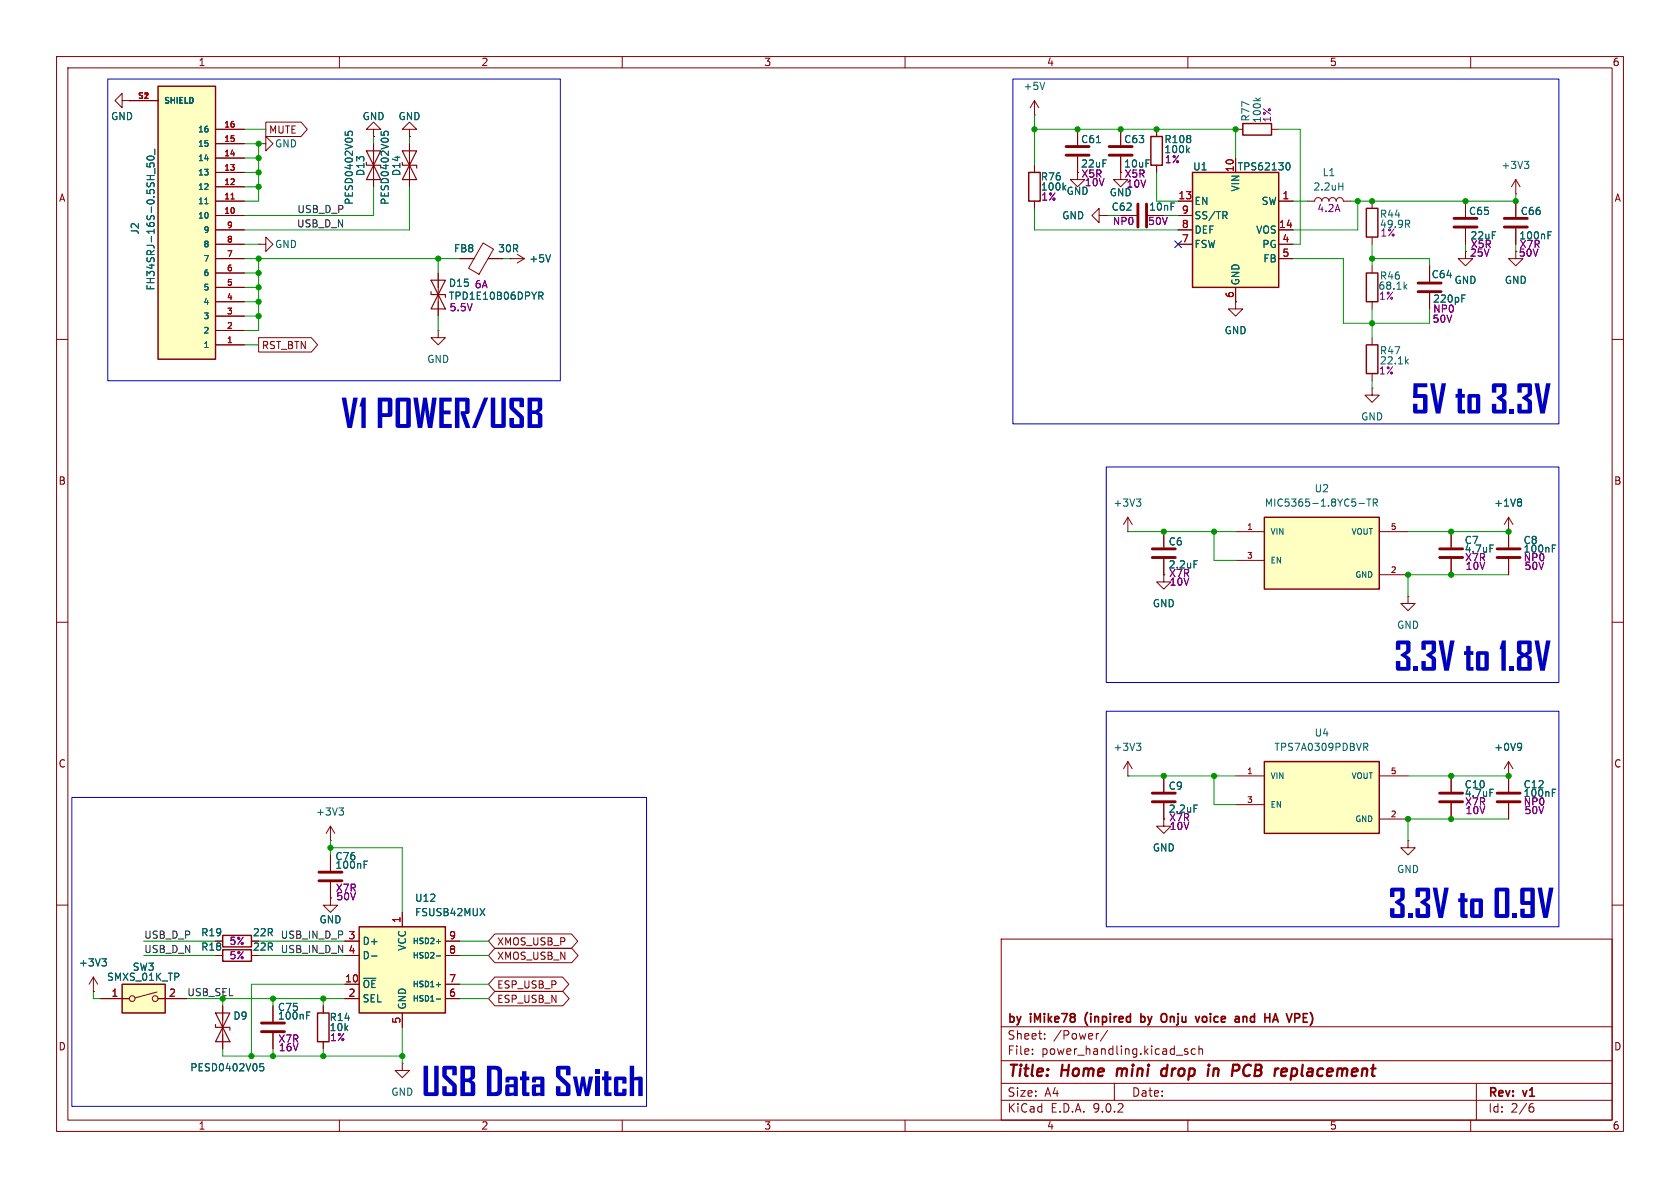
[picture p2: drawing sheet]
<svg xmlns="http://www.w3.org/2000/svg" width="297mm" height="210mm" viewBox="0 0 297 210" stroke-linecap="round" stroke-linejoin="round" font-family="sans-serif">
<g fill="none" stroke="#840000" stroke-width=".18">
<path d="M10 10h277v190h-277zM12 12h273v186h-273zM60 10v2M110 10v2M160 10v2M210 10v2M260 10v2M190.5 30.5v1.3h1.3l-1.3 1.2-1.3-1.2h1.3M190.5 30.5h.1M194.3 38.1v-1.3l-1.3 1.3 1.3 1.3v-1.3h1.3M195.6 38.1h.1M198.1 30.5v1.3h1.3l-1.3 1.2-1.3-1.2h1.3"/>
<path d="M198.1 30.5h.1M198.1 38.1h2.8M218.4 22.9h1.3M224.8 22.9h1.3M231.1 35.6h1.3a.64 .64 0 0 1 .6-.7 .64 .64 0 0 1 .7 .7 .64 .64 0 0 1 .6-.7 .64 .64 0 0 1 .6 .7 .64 .64 0 0 1 .7-.7 .64 .64 0 0 1 .6 .7 .64 .64 0 0 1 .7-.7 .64 .64 0 0 1 .6 .7h1.3M242.6 35.6v1.2M259.1 35.6v2.8M268 34.3h.1M268 31.8l-.8 1.2M268 31.8l.7 1.2M268 31.8v2.5M268 35.6v2.8"/>
<path d="M218.4 53.3v1.3h1.3l-1.3 1.3-1.2-1.3h1.2M218.4 53.3h.1M242.6 41.9v1.3M242.6 47v1.3M242.6 53.3v1.3M242.6 59.7v1.3M252.7 47v2.8M259.1 44.5v1.2h1.2l-1.2 1.3-1.3-1.3h1.3M259.1 44.5h.1M259.1 40.4v2.8M268 44.5v1.2h1.2l-1.2 1.3-1.3-1.3h1.3M268 40.4v2.8"/>
<path d="M10 60h2M242.6 68.6v1.3h1.2l-1.2 1.2-1.3-1.2h1.3M242.6 68.6h.1M242.6 66v1.3M285 60h2M256.5 94v2.8M256.5 98.8v2.8M266.7 94h.1M266.7 91.4v5.4M266.7 98.8v2.8M266.7 91.4l-.8 1.3M266.7 91.4l.8 1.3"/>
<path d="M10 110h2M248.9 105.4v1.3h1.3l-1.3 1.3-1.3-1.3h1.3M248.9 105.4h.1M285 110h2M266.7 137.2h.1M266.7 134.6v5.4M266.7 134.6l-.8 1.3M266.7 134.6l.8 1.3M58.4 151.1v2.8M58.4 156v2.8M266.7 142v2.8M10 160h2"/>
<path d="M38.1 168.9h1.3M44.4 168.9h1.3M177 166h108v32h-108zM285 160h2M60 198v2M110 198v2M160 198v2M177 194.5h108M177 191.5h108M177 187.5h108M177 181.5h108M182.5 186.3v.1"/>
<path d="M182.5 185.5v.1M184.7 183.6v.1M184.7 182.8v.1M194.2 182.7l-.2 .1M195.8 182.1l-1.3 2M197 191.5v3M210 185.5l-.4-.1-.2 .2 .1 .2 .5 .2v.3h-.6M210 198v2M211.3 185.5l-.4-.1-.3 .3v.4l.1 .2h.6M212 185.5l.2-.1 .3 .1 .1 .9M212 184.9v1.5M260 198v2"/>
<path d="M261 191.5v6.5M270.6 195.7h.4l.2 .3-.1 .5-.5 .1M271 195.1l-.4 .1"/>
</g>
<path d="M197.6 188.9l-.2 1.3M206.3 189a.66 .66 0 0 0-1 .3v.5l.1 .3 .2 .1 .6-.1M206.4 188.2l-.2 2M214.6 188.9l-.2 1.3M215.2 188.9l-.6 .2M220.3 188.3a1.11 1.11 0 0 0 0 1.9M228.3 190.1l.5 .1M228.4 188.9l-.2 2M228.6 188.9l-.2 .1" fill="none" stroke="#840000" stroke-width=".4"/>
<path d="M201.7 179.2v1.5M201.7 179.8l.4-.1 .2 .1M206.1 179.3a1.07 1.07 0 0 1 0 1.3M213.3 179.8l-.5-.1-.2 .3v.4l.1 .2 .4 .1 .2-.2M219.8 179.8h.5l.1 .9M225.5 179.2l.5 1.5M230.4 179.2h.7M202.3 180.5l-.2 .2-.4-.1M225.1 180.3h.7M230.4 180.7h.7" fill="none" stroke="#840000" stroke-width=".3"/>
<path d="M219.7 21.8h5.1v2.1h-5.1zM241.6 36.8h2v5.1h-2zM241.6 48.3h2v5h-2zM241.6 61h2v5h-2zM39.4 167.9h5v2h-5z" fill="none" stroke="#840000" stroke-width=".25"/>
<g fill="none" stroke="#006464" stroke-width=".18">
<path d="M222 17.3l.5 .5M222.8 17.3l-.5 .4M236.7 32.9h.7M237.4 32.3v1.3M248.8 39.6l.4 .6M249.1 39l.1 .2-.1 .3M269.5 28.5h.8l-.5 .5M270 29l.3 .2v.3l-.3 .3M248.4 50.6l.3 .5M248.7 50.3l-.5 .5M258.4 52.7h.5M258.4 52.1h.6"/>
<path d="M273.7 41.6h.4M273.7 41h.6M248.6 63.8l.4 .5M249 63.5l-.5 .5M263.4 96.3h.6M268.8 88.2l.2 .3-.2 .3 .2 .2v.2l-.2 .3M274.4 96.9h.5M274.4 96.3h.6M268.8 131.4l.1 .1a1.03 1.03 0 0 1-.1 1.1M269 131.9l-.2 .3M274.4 139.5h.6M64.4 152.8h.4"/>
<path d="M64.4 152.2h.6M274.4 140.1h.5"/>
</g>
<g fill="none" stroke="#840000" stroke-width=".51">
<path d="M201.2 36.1v4M202.7 36.1v4M257 38.6h4.1M265.9 38.6h4.1M250.7 50h4.1M250.7 51.6h4.1M257 40.1h4.1M265.9 40.1h4.1M254.5 97h4.1M254.5 98.6h4.1M264.7 97h4M264.7 98.6h4"/>
<path d="M56.4 154.2h4.1M56.4 155.7h4.1M264.7 140.2h4M264.7 141.7h4"/>
</g>
<path d="M210.8 30.5h15.3v20.3h-15.3z" fill="#ffffc2"/>
<path d="M181.9 30.5h2v5.1h-2zM203.5 24.1h2v5.1h-2zM210.8 30.5h15.3v20.3h-15.3z" fill="none" stroke="#840000" stroke-width=".25"/>
<g fill="none" stroke="#840000" stroke-width=".18">
<path d="M182.9 17.8l-.8 1.3M182.9 17.8l.7 1.3M182.9 17.8v2.5M182.9 20.3h.1M182.9 29.2v1.3M182.9 35.6v1.2M198.1 22.9v2.8M198.1 27.7v2.8M204.5 22.9v1.2M204.5 29.2v1.3M208.3 35.6h2.5M208.3 38.1h2.5"/>
<path d="M218.4 27.9v2.6M226.1 35.6h2.5M208.3 40.6h2.5M208.3 43.2h2.5M218.4 50.8v2.5M226.1 40.6h2.5M226.1 43.2h2.5M226.1 45.7h2.5M205.7 94v2.8M205.7 98.8v2.8M256.5 137.2v2.8M256.5 142v2.8"/>
<path d="M39.4 177.8v7.6"/>
</g>
<path d="M184.7 14.5l-.4 1.3M209.9 26.5l.4 .5M210.3 26.1l-.5 .5M216.5 38.1l.4 .6M216.8 37.5l.1 .2-.1 .3M227.5 28.8h.1a.68 .68 0 0 1 .5 .6 .68 .68 0 0 1-.5 .6h-.1M211.1 99.1h.6M263.4 139.5h.6M46 188h.6M46 188.6l.4-.1 .2 .3-.1 .4h-.5" fill="none" stroke="#006464" stroke-width=".18"/>
<path d="M38.1 179.1h2.5l-1.2 2.5zM38.1 181.1v.5h2.5v.5M39.4 181.6l1.2 2.6h-2.5z" fill="none" stroke="#840000" stroke-width=".2"/>
<path d="M196.1 25.9h4.1M196.1 27.4h4.1M203.7 97h4.1M203.7 98.6h4.1M254.5 140.2h4.1M254.5 141.7h4.1" fill="none" stroke="#840000" stroke-width=".51"/>
<path d="M63.5 163.8h15.2v15.3h-15.2z" fill="#ffffc2"/>
<path d="M63.5 163.8h15.2v15.3h-15.2z" fill="none" stroke="#840000" stroke-width=".25"/>
<g fill="none" stroke="#840000" stroke-width=".18">
<path d="M190.5 22.9v2.8M190.5 27.7v2.8M199.4 94h.1M199.4 91.4l-.8 1.3M199.4 91.4l.8 1.3M199.4 91.4v2.6M205.7 101.6v1.3h1.3l-1.3 1.2-1.2-1.2h1.2M205.7 101.6h.1M61 166.4h2.5M61 168.9h2.5M61 174h2.5M61 176.5h2.5"/>
<path d="M71.1 161.3v2.5M71.1 179.1v2.5M78.7 166.4h2.6M78.7 168.9h2.6M78.7 174h2.6M78.7 176.5h2.6"/>
</g>
<path d="M193.8 25.2h.8M200.9 88.2h.8l-.4 .5M201.4 88.7l.3 .2v.3l-.3 .3M65.7 169h.9M77.1 166.4h.8M77.1 169h.8M77.1 174.1h.8M77.1 176.6h.8M84.9 160.6l.8 1.3M85.7 160.6l-.8 1.3" fill="none" stroke="#006464" stroke-width=".18"/>
<path d="M188.5 25.9h4M188.5 27.4h4" fill="none" stroke="#840000" stroke-width=".51"/>
<path d="M223.5 91.4h20.3v12.7h-20.3z" fill="#ffffc2"/>
<path d="M223.5 91.4h20.3v12.7h-20.3z" fill="none" stroke="#840000" stroke-width=".25"/>
<path d="M218.4 94h5.1M218.4 99.1h5.1M243.8 94h5.1M243.8 101.6h5.1M199.4 137.2h.1M199.4 134.6l-.8 1.3M199.4 134.6l.8 1.3M199.4 134.6v2.6M205.7 137.2v2.8M205.7 142v2.8M248.9 148.6v1.3h1.3l-1.3 1.2-1.3-1.2h1.3M248.9 148.6h.1" fill="none" stroke="#840000" stroke-width=".18"/>
<path d="M240.2 89h1M241.6 88.2h.8M242 88.2v1.3M242.8 88.9l.6-.1 .1-.2-.1-.3-.6-.1v1.3M243.1 88.9l.4 .6M200.9 131.4h.8l-.4 .5M201.4 131.9l.3 .2v.3l-.3 .3M211.1 142.3h.6" fill="none" stroke="#006464" stroke-width=".18"/>
<path d="M203.7 140.2h4.1M203.7 141.7h4.1" fill="none" stroke="#840000" stroke-width=".51"/>
<path d="M223.5 134.6h20.3v12.7h-20.3z" fill="#ffffc2"/>
<path d="M223.5 134.6h20.3v12.7h-20.3zM56.1 179.1h2.1v5.1h-2.1z" fill="none" stroke="#840000" stroke-width=".25"/>
<g fill="none" stroke="#840000" stroke-width=".18">
<path d="M21.6 17.8v-1.3l-1.3 1.3 1.3 1.3v-1.3h1.3M22.9 17.8h.1M66 25.4v7.6M45.7 43.2h1.3v-1.3l1.3 1.3-1.3 1.3v-1.3M45.7 43.2h.1M77.5 58.4v1.3h1.2l-1.2 1.3-1.3-1.3h1.3M77.5 58.4h.1M77.5 48.3v7.6M81.3 45.7h2.5M85.4 43l1.8 1-2.5 4.5-1.9-1.1zM86.3 45.7h2.6M90.2 45.7h.1"/>
<path d="M90.2 45.7h2.5M91.4 45l1.3 .7M92.7 45.7l-1.3 .8M218.4 137.2h5.1M243.8 137.2h5.1M58.4 148.6h.1M58.4 158.8v1.2h1.3l-1.3 1.3-1.3-1.3h1.3M58.4 158.8h.1M58.4 146.1l-.7 1.2M58.4 146.1l.8 1.2M58.4 146.1v2.5M205.7 144.8v1.3h1.3l-1.3 1.2-1.2-1.2h1.2"/>
<path d="M205.7 144.8h.1M218.4 142.2h5.1M243.8 144.8h5.1M16.5 175.3h.1M16.5 172.7l-.8 1.3M16.5 172.7l.8 1.3M16.5 172.7v2.6M57.1 177.8v1.3M57.1 184.2v1.2M71.1 188v1.2h1.3l-1.3 1.3-1.3-1.3h1.3M71.1 188h.1"/>
</g>
<path d="M61 23.3v.6M61.6 23.9l-.1-.4 .3-.3 .4 .1v.6M95.3 51.6h.4l.3 .3-.1 .3-.6 .1M95.6 52.3l.4 .6M97.3 45l-.4 1.3M241.1 131.4h.5l.2 .2-.1 .4-.6 .1M241.4 132.1l.4 .6M59.9 142.8h.8l-.4 .5M60.5 143.3l.2 .2v.3l-.2 .3M18 169.5h.8l-.4 .5M18.6 170l.2 .2v.3l-.2 .3" fill="none" stroke="#006464" stroke-width=".18"/>
<path d="M64.8 26.7h2.5l-1.3 2.5zM64.8 28.7v.5h2.5v.5M66 29.2l1.3 2.6h-2.5zM76.2 51.6v.5h2.5v.5M76.2 49.5h2.5l-1.2 2.6zM77.5 52.1l1.2 2.5h-2.5z" fill="none" stroke="#840000" stroke-width=".2"/>
<path d="M27.9 15.2h10.2v48.3h-10.2z" fill="#ffffc2"/>
<path d="M27.9 15.2h10.2v48.3h-10.2z" fill="none" stroke="#840000" stroke-width=".25"/>
<g fill="none" stroke="#840000" stroke-width=".18">
<path d="M22.9 17.8h5M38.1 38.1h5.1M38.1 35.6h5.1M38.1 33h5.1M38.1 30.5h5.1M38.1 27.9h5.1M38.1 25.4h5.1M38.1 22.9h5.1M45.7 25.4h1.3v-1.3l1.3 1.3-1.3 1.3v-1.3M45.7 25.4h.1M66 22.9h1.3l-1.3-1.3-1.2 1.3h1.2v1.2M66 24.1h.1"/>
<path d="M72.4 22.9h1.3l-1.3-1.3-1.3 1.3h1.3v1.2M72.4 24.1h.1M72.4 25.4v7.6M38.1 58.4h5.1M38.1 55.9h5.1M38.1 53.3h5.1M38.1 50.8h5.1M38.1 48.3h5.1M38.1 45.7h5.1M38.1 43.2h5.1M38.1 40.6h5.1M38.1 61h5.1"/>
</g>
<path d="M26 28.9v.6h.6l-.1-.2v-.4l.2-.1 .4 .1 .1 .1-.1 .5M26.1 27.7a.69 .69 0 0 1 1.1 .3 .72 .72 0 0 1-1.2-.1zM27.4 26.4v.9M27.4 29.8v.9M36.2 36h.6M67.4 23.3v.6M67.9 23.9v-.4l.2-.3 .5 .1v.6" fill="none" stroke="#006464" stroke-width=".18"/>
<path d="M40.8 35.2h.6" fill="none" stroke="#a90000" stroke-width=".18"/>
<path d="M71.1 26.7h2.6l-1.3 2.5zM71.1 28.7v.5h2.6v.5M72.4 29.2l1.3 2.6h-2.6z" fill="none" stroke="#840000" stroke-width=".2"/>
<path d="M21.6 174h7.6v5.1h-7.6z" fill="#ffffc2"/>
<g fill="none" stroke="#840000" stroke-width=".18">
<path d="M47 21.6h6.2l1.1 1.3-1.1 1.2h-6.2zM45.7 59.7h9.3l1.1 1.3-1.1 1.2h-9.3zM17.8 176.5h5.1M27.8 175.4l-3.9 1M27.9 176.5h5.1M38.1 166.4h1.3M48.3 177.8v2.8M87.5 167.6h13.6l1.1 1.3-1.1 1.3h-13.6l-1.1-1.3zM87.5 175.3h12l1.1 1.2-1.1 1.3h-12l-1.1-1.3zM87.5 172.7h11.9l1.2 1.3-1.2 1.3h-11.9l-1.1-1.3zM87.5 165.1h13.5l1.1 1.3-1.1 1.2h-13.5l-1.1-1.2zM48.3 182.6v2.8"/>
<circle cx="23.4" cy="176.5" r=".51"/>
<circle cx="27.4" cy="176.5" r=".51"/>
</g>
<path d="M21.6 174h7.6v5.1h-7.6zM39.4 165.4h5v2h-5z" fill="none" stroke="#840000" stroke-width=".25"/>
<path d="M46.2 180.8h4.1M46.2 182.4h4.1" fill="none" stroke="#840000" stroke-width=".51"/>
<path d="M54.2 179.5h.4M54.2 178.9h.6" fill="none" stroke="#006464" stroke-width=".18"/>
<g fill="none" stroke="#009600" stroke-width=".18">
<path d="M43.2 22.9h3.8M43.2 25.4h2.5v10.2h-2.5M43.2 27.9h2.5M43.2 33h2.5M43.2 30.5h2.5M66 33v5.1h-22.8M66 24.1v1.3M72.4 33v7.6h-29.2M72.4 24.1v1.3M182.9 36.8v3.8h25.4M182.9 20.3v8.9M182.9 22.9h35.5v5"/>
<path d="M195.6 38.1h2.5M204.5 30.5v5.1h3.8M205.7 38.1h2.6M226.1 22.9h3.8v20.3h-1.3M228.6 35.6h2.5M240 35.6v5h-11.4M268 34.3v1.3h-29.2M43.2 43.2h2.5M43.2 48.3h2.5M43.2 55.9h2.5M43.2 50.8h2.5M43.2 53.3h2.5"/>
<path d="M43.2 45.7h38.1M45.7 45.7v12.7h-2.5M77.5 45.7v2.6M77.5 55.9v2.5M88.9 45.7h1.3M228.6 45.7h8.9v11.5h15.2v-2.6M242.6 45.7h10.1v1.3M242.6 43.2v3.8M242.6 54.6v5.1M259.1 43.2v1.3M268 43.2v1.3M43.2 61h2.5"/>
<path d="M242.6 67.3v1.3M199.4 94h19M214.6 94v5.1h3.8M248.9 94h17.8M266.7 101.6h-17.8v3.8M199.4 137.2h19M214.6 137.2v5h3.8M248.9 137.2h17.8M58.4 149.9h12.7v11.4M58.4 148.6v2.5M266.7 144.8h-17.8v3.8M16.5 175.3v1.2h1.3"/>
<path d="M25.4 168.9h12.7M25.4 166.4h12.7M33 176.5h28M39.4 176.5v1.3M45.7 168.9h15.3M45.7 166.4h15.3M48.3 176.5v1.3M57.1 176.5v1.3M61 174h-16.6v12.7M81.3 168.9h5.1M81.3 166.4h5.1M81.3 174h5.1"/>
<path d="M81.3 176.5h5.1M39.4 185.4v1.3h31.7M48.3 185.4v1.3M57.1 185.4v1.3M71.1 181.6v6.4"/>
</g>
<path d="M207.7 42.6l1.2 1.2M208.9 42.6l-1.2 1.2" fill="none" stroke="#000084" stroke-width=".18"/>
<g fill="#0000c2">
<path d="M246.9 113.3l.4-.1h1.6a.4 .4 0 0 1 .5 .4l-.1 1.6-.7 .6 .7 .6 .1 1.8a.4 .4 0 0 1-.5 .4h-1.7a.4 .4 0 0 1-.4-.4v-1.3h.8v1h1v-1.4l-1-.6v-.2l1-.7v-1.1h-1v1h-.8v-1.3z"/>
<path d="M249.9 117.7h.8v.9h-.8z"/>
<path d="M251.4 113.3l.4-.1h1.6a.4 .4 0 0 1 .5 .4l-.1 1.6-.7 .6 .7 .6 .1 1.8a.4 .4 0 0 1-.5 .4h-1.6a.4 .4 0 0 1-.5-.4v-1.3h.8v1h1v-1.4l-1-.6v-.2l1-.7v-1.1h-1v1h-.8v-1.3z"/>
<path d="M254.3 113.2h.8l.6 4.1 .7-4.1h.8l-1.1 5.4h-.8z"/>
<path d="M259.2 114.2h.8v.9h.5v.7h-.5v2.1h.5v.7h-.9a.38 .38 0 0 1-.4-.4v-2.4h-.4v-.7h.4z"/>
<path d="M261 115.2l1.8-.1a.38 .38 0 0 1 .4 .4v2.7a.38 .38 0 0 1-.4 .4h-1.4a.45 .45 0 0 1-.5-.7h1.5v-2.1h-.7v2.1h-.8v-2.4z"/>
<path d="M265.5 113.2h.7v5.4h-.8v-3.8h-.3v-.1z"/>
<path d="M266.8 117.7h.8v.9h-.8z"/>
<path d="M268.3 113.3l.4-.1h1.6a.4 .4 0 0 1 .5 .4v1.7l-.2 .2-.5 .3 .5 .3 .2 .3v1.8a.4 .4 0 0 1-.5 .4h-1.7a.4 .4 0 0 1-.4-.4v-1.8h.8v1.5h1v-1.5l-.5-.3-.5 .3h-.8l.2-.3 .4-.3-.4-.3-.2-.3h.8l.5 .3 .5-.3v-1.3h-1v1.3h-.8v-1.6z"/>
<path d="M271.3 113.2h.8l.6 4.1 .6-4.1h.8l-1 5.4h-.8z"/>
<path d="M249.9 67.8h2.4v.7h-1.7v1.2h1.3a.4 .4 0 0 1 .5 .4v2.6a.4 .4 0 0 1-.5 .4h-1.6a.4 .4 0 0 1-.5-.4v-1.3h.8v1h1v-2h-1.8z"/>
<path d="M252.8 67.8h.8l.6 4.1 .7-4.1h.8l-1.1 5.3h-.8z"/>
<path d="M257.7 68.7h.8v.9h.5v.7h-.5v2.1h.5v.7h-.9a.38 .38 0 0 1-.4-.4v-2.4h-.4v-.7h.4z"/>
<path d="M259.5 69.8l1.8-.2a.38 .38 0 0 1 .4 .5v2.6a.38 .38 0 0 1-.4 .4h-1.4a.45 .45 0 0 1-.5-.6h1.5v-2.2h-.7v2.2h-.8v-2.4z"/>
<path d="M263.9 67.9l.3-.1h1.7a.4 .4 0 0 1 .4 .4v1.5l-.7 .6 .7 .6v1.8a.4 .4 0 0 1-.4 .4h-1.7a.4 .4 0 0 1-.5-.4v-1.3h.8v1h1.1v-1.3l-1-.7v-.2l1-.6v-1.2h-1.1v1h-.8v-1.2z"/>
<path d="M266.9 72.3h.8v.8h-.8z"/>
<path d="M268.4 67.9l.3-.1h1.7a.4 .4 0 0 1 .4 .4v1.5l-.7 .6 .7 .6v1.8a.4 .4 0 0 1-.4 .4h-1.7a.4 .4 0 0 1-.5-.4v-1.3h.8v1h1.1v-1.3l-1-.7v-.2l1-.6v-1.2h-1.1v1h-.8v-1.2z"/>
<path d="M271.3 67.8h.8l.6 4.1 .6-4.1h.8l-1 5.3h-.8z"/>
<path d="M245.9 157l.3-.1h1.7a.4 .4 0 0 1 .4 .4v1.6l-.7 .6 .7 .6v1.7a.4 .4 0 0 1-.4 .5h-1.7a.4 .4 0 0 1-.5-.5v-1.3h.8v1.1h1.1v-1.4l-1-.6v-.2l1-.7v-1.1h-1.1v1h-.8v-1.3z"/>
<path d="M248.9 161.4h.8v.9h-.8z"/>
<path d="M250.4 157l.3-.1h1.7a.4 .4 0 0 1 .4 .4v1.6l-.7 .6 .7 .6v1.7a.4 .4 0 0 1-.4 .5h-1.7a.4 .4 0 0 1-.5-.5v-1.3h.8v1.1h1.1v-1.4l-1-.6v-.2l1-.7v-1.1h-1.1v1h-.8v-1.3z"/>
<path d="M253.3 156.9h.8l.6 4.1 .6-4.1h.8l-1 5.4h-.8z"/>
<path d="M258.2 157.9h.7v.9h.5v.7h-.5v2.1h.6v.7h-.9a.38 .38 0 0 1-.4-.5v-2.3h-.4v-.7h.4z"/>
<path d="M260 158.9l1.7-.1a.38 .38 0 0 1 .5 .4v2.6a.38 .38 0 0 1-.5 .5h-1.4a.45 .45 0 0 1-.4-.7h1.5v-2.2h-.7v2.2h-.8v-2.4z"/>
<path d="M264.3 157l.4-.1h1.7a.4 .4 0 0 1 .4 .4v4.5a.4 .4 0 0 1-.4 .5h-1.7a.47 .47 0 0 1-.5-.7h1.9v-4h-1.1v4h-.8v-4.3z"/>
<path d="M267.4 161.4h.8v.9h-.8z"/>
<path d="M268.9 157l.3-.1h1.7a.4 .4 0 0 1 .4 .4v4.5a.4 .4 0 0 1-.4 .5h-1.6a.4 .4 0 0 1-.5-.5v-1.2h.8v1h1v-1.6h-1.4a.47 .47 0 0 1-.5-.7h1.9v-1.7h-1.1v1.7h-.8v-2z"/>
<path d="M271.8 156.9h.8l.6 4.1 .6-4.1h.8l-1 5.4h-.8z"/>
</g>
<path d="M19 14h80.1v53.3h-80.1zM179.1 14h96.5v60.9h-96.5zM195.6 82.6h80v38.1h-80zM195.6 125.7h80v38.1h-80zM12.7 141h101.6v54.6h-101.6z" fill="none" stroke="#0000c2" stroke-width=".18"/>
<g fill="none" stroke="#840000" stroke-width=".18">
<path d="M22.9 17.8h.1M22.9 17.8h5M38.1 35.6h5.1M38.1 38.1h5.1M38.1 33h5.1M38.1 30.5h5.1M38.1 27.9h5.1M38.1 25.4h5.1M38.1 22.9h5.1M66 24.1h.1M66 25.4v2.5M66 30.5v2.5"/>
<path d="M72.4 24.1h.1M72.4 25.4v2.5M72.4 30.5v2.5M182.9 29.2v1.3M182.9 35.6v1.2M190.5 30.5h.1M190.5 22.9v2.8M190.5 27.7v2.8M195.6 38.1h.1M198.1 30.5h.1M198.1 38.1h2.8M198.1 22.9v2.8"/>
<path d="M198.1 27.7v2.8M204.5 22.9v1.2M204.5 29.2v1.3M208.3 35.6h2.5M208.3 38.1h2.5M218.4 27.9v2.6M226.1 35.6h2.5M259.1 35.6v2.8M268 35.6v2.8M38.1 40.6h5.1M38.1 43.2h5.1M38.1 45.7h5.1"/>
<path d="M38.1 58.4h5.1M38.1 55.9h5.1M38.1 53.3h5.1M38.1 50.8h5.1M38.1 48.3h5.1M77.5 48.3v2.5M77.5 53.3v2.6M81.3 45.7h2.5M86.4 45.7h2.5M90.2 45.7h.1M208.3 40.6h2.5M208.3 43.2h2.5"/>
<path d="M218.4 53.3h.1M218.4 50.8v2.5M226.1 40.6h2.5M226.1 43.2h2.5M226.1 45.7h2.5M252.7 47v2.8M259.1 44.5h.1M259.1 40.4v2.8M268 40.4v2.8M38.1 61h5.1M205.7 94v2.8M205.7 98.8v2.8"/>
<path d="M256.5 94v2.8M256.5 98.8v2.8M266.7 94h.1M266.7 94v2.8M266.7 98.8v2.8M205.7 101.6h.1M205.7 137.2v2.8M256.5 137.2v2.8M266.7 137.2h.1M266.7 137.2v2.8M58.4 158.8h.1M58.4 151.1v2.8"/>
<path d="M58.4 156v2.8M205.7 144.8h.1M205.7 142v2.8M256.5 142v2.8M266.7 142v2.8M16.5 175.3h.1M17.8 176.5h5.1M27.9 176.5h5.1M38.1 166.4h1.3M38.1 168.9h1.3M39.4 177.8v2.5M44.4 168.9h1.3"/>
<path d="M48.3 177.8v2.8M57.1 177.8v1.3M61 166.4h2.5M61 168.9h2.5M61 174h2.5M61 176.5h2.5M71.1 161.3v2.5M71.1 179.1v2.5M78.7 166.4h2.6M78.7 168.9h2.6M78.7 174h2.6M78.7 176.5h2.6"/>
<path d="M39.4 182.9v2.5M48.3 182.6v2.8M57.1 184.2v1.2"/>
</g>
<g fill="none" stroke="#006464" stroke-width=".18">
<path d="M26 28.9v.6h.6l-.1-.2v-.4l.2-.1 .4 .1 .1 .1-.1 .5M26.1 27.7a.69 .69 0 0 1 1.1 .3 .72 .72 0 0 1-1.2-.1zM27.4 26.4v.9M27.4 29.8v.9M36.2 36h.6M61 23.3v.6M61.6 23.9l-.1-.4 .3-.3 .4 .1v.6M67.4 23.3v.6M67.9 23.9v-.4l.2-.3 .5 .1v.6M193.8 25.2h.8M209.9 26.5l.4 .5M210.3 26.1l-.5 .5"/>
<path d="M216.5 38.1l.4 .6M216.8 37.5l.1 .2-.1 .3M227.5 28.8h.1a.68 .68 0 0 1 .5 .6 .68 .68 0 0 1-.5 .6h-.1M95.3 51.6h.4l.3 .3-.1 .3-.6 .1M95.6 52.3l.4 .6M97.3 45l-.4 1.3M258.4 52.7h.5M258.4 52.1h.6M273.7 41.6h.4M273.7 41h.6M211.1 99.1h.6M263.4 96.3h.6"/>
<path d="M268.8 88.2l.2 .3-.2 .3 .2 .2v.2l-.2 .3M274.4 96.9h.5M274.4 96.3h.6M263.4 139.5h.6M268.8 131.4l.1 .1a1.03 1.03 0 0 1-.1 1.1M269 131.9l-.2 .3M274.4 139.5h.6M64.4 152.8h.4M64.4 152.2h.6M211.1 142.3h.6M274.4 140.1h.5M18 169.5h.8l-.4 .5"/>
<path d="M18.6 170l.2 .2v.3l-.2 .3M54.2 179.5h.4M54.2 178.9h.6M65.7 169h.9M77.1 166.4h.8M77.1 169h.8M77.1 174.1h.8M77.1 176.6h.8M84.9 160.6l.8 1.3M85.7 160.6l-.8 1.3M46 188h.6M46 188.6l.4-.1 .2 .3-.1 .4h-.5"/>
</g>
<path d="M40.8 35.2h.6" fill="none" stroke="#a90000" stroke-width=".18"/>
<g fill="#009600" stroke="#009600" stroke-width=".18">
<circle cx="242.6" cy="45.7" r=".46"/>
<circle cx="242.6" cy="57.2" r=".46"/>
<circle cx="268" cy="35.6" r=".46"/>
<circle cx="240" cy="35.6" r=".46"/>
<circle cx="242.6" cy="35.6" r=".46"/>
<circle cx="259.1" cy="35.6" r=".46"/>
<circle cx="218.4" cy="22.9" r=".46"/>
<circle cx="198.1" cy="22.9" r=".46"/>
<circle cx="204.5" cy="22.9" r=".46"/>
<circle cx="190.5" cy="22.9" r=".46"/>
<circle cx="182.9" cy="22.9" r=".46"/>
<circle cx="214.6" cy="137.2" r=".46"/>
<circle cx="205.7" cy="137.2" r=".46"/>
<circle cx="266.7" cy="94" r=".46"/>
<circle cx="205.7" cy="94" r=".46"/>
<circle cx="214.6" cy="94" r=".46"/>
<circle cx="248.9" cy="101.6" r=".46"/>
<circle cx="256.5" cy="94" r=".46"/>
<circle cx="256.5" cy="101.6" r=".46"/>
<circle cx="266.7" cy="137.2" r=".46"/>
<circle cx="256.5" cy="137.2" r=".46"/>
<circle cx="248.9" cy="144.8" r=".46"/>
<circle cx="256.5" cy="144.8" r=".46"/>
<circle cx="71.1" cy="186.7" r=".46"/>
<circle cx="45.7" cy="45.7" r=".46"/>
<circle cx="45.7" cy="50.8" r=".46"/>
<circle cx="45.7" cy="48.3" r=".46"/>
<circle cx="45.7" cy="53.3" r=".46"/>
<circle cx="45.7" cy="55.9" r=".46"/>
<circle cx="45.7" cy="25.4" r=".46"/>
<circle cx="45.7" cy="27.9" r=".46"/>
<circle cx="77.5" cy="45.7" r=".46"/>
<circle cx="45.7" cy="33" r=".46"/>
<circle cx="45.7" cy="30.5" r=".46"/>
<circle cx="48.3" cy="176.5" r=".46"/>
<circle cx="58.4" cy="149.9" r=".46"/>
<circle cx="57.1" cy="176.5" r=".46"/>
<circle cx="44.4" cy="186.7" r=".46"/>
<circle cx="48.3" cy="186.7" r=".46"/>
<circle cx="57.1" cy="186.7" r=".46"/>
</g>
<g font-size="7" fill="#0000c2">
<text x="60.3" y="77.8">V1POWER/USB</text>
<text x="74.6" y="195.9">USB</text>
<text x="85.8" y="195.9">DataSwitch</text>
</g>
<g font-size="2.8" fill="#840000">
<text x="178" y="190.9">Title:</text>
<text x="187.7" y="190.9">Home</text>
<text x="198.3" y="190.9">mini</text>
<text x="207" y="190.9">drop</text>
<text x="216" y="190.9">in</text>
<text x="221" y="190.9">PCB</text>
<text x="229.4" y="190.9">replacement</text>
</g>
<g font-size="2.1" fill="#840000">
<text x="178" y="184">Sheet:</text>
<text x="178" y="181.2">by</text>
<text x="182.2" y="181.2">iMike78</text>
<text x="186.2" y="184">/Power/</text>
<text x="192.5" y="181.2">(inpired</text>
<text x="202.9" y="181.2">by</text>
<text x="207.2" y="181.2">Onju</text>
<text x="213.9" y="181.2">voice</text>
<text x="221.5" y="181.2">and</text>
<text x="227.3" y="181.2">HA</text>
<text x="231.9" y="181.2">VPE)</text>
<text x="178" y="186.7">File:</text>
<text x="184.1" y="186.7">power_handling.kicad_sch</text>
<text x="178" y="196.9">KiCad</text>
<text x="178" y="194.1">Size:</text>
<text x="184.7" y="194.1">A4</text>
<text x="185.7" y="196.9">E.D.A.</text>
<text x="193.3" y="196.9">9.0.2</text>
<text x="200" y="194.1">Date:</text>
<text x="263" y="194.3">Rev:</text>
<text x="263" y="196.9">Id:</text>
<text x="267.1" y="196.9">2/6</text>
<text x="269.4" y="194.3">v1</text>
</g>
<g font-size="1.8" fill="#840000">
<text x="35" y="11.9">1</text>
<text x="85" y="11.9">2</text>
<text x="135" y="11.9">3</text>
<text x="185" y="11.9">4</text>
<text x="235" y="11.9">5</text>
<text x="285" y="11.9">6</text>
<text x="47.5" y="23.8">MUTE</text>
<text x="10.3" y="35.9">A</text>
<text x="285.3" y="35.9">A</text>
<text x="202.9" y="40">50V</text>
<text x="253.2" y="53.7">220pF</text>
<text x="46.2" y="61.9">RST_BTN</text>
<text x="10.3" y="85.9">B</text>
<text x="285.3" y="85.9">B</text>
<text x="10.3" y="135.9">C</text>
<text x="285.3" y="135.9">C</text>
<text x="87.8" y="167.3">XMOS_USB_P</text>
<text x="87.8" y="169.9">XMOS_USB_N</text>
<text x="87.8" y="177.5">ESP_USB_N</text>
<text x="87.8" y="174.9">ESP_USB_P</text>
<text x="10.3" y="185.9">D</text>
<text x="285.3" y="185.9">D</text>
<text x="35" y="199.9">1</text>
<text x="85" y="199.9">2</text>
<text x="135" y="199.9">3</text>
<text x="185" y="199.9">4</text>
<text x="235" y="199.9">5</text>
<text x="285" y="199.9">6</text>
</g>
<g font-size="1.8" fill="#006464">
<text x="180.8" y="16.1">+5V</text>
<text x="19.5" y="21.4">GND</text>
<text x="64" y="21.4">GND</text>
<text x="70.4" y="21.4">GND</text>
<text x="221.1" y="21.6" transform="rotate(-90 221.1 21.6)">R77</text>
<text x="223.1" y="21.8" transform="rotate(-90 223.1 21.8)">100k</text>
<text x="48.5" y="26.3">GND</text>
<text x="191" y="25.5">C61</text>
<text x="191" y="29.8">22uF</text>
<text x="198.6" y="25.5">C63</text>
<text x="198.6" y="29.8">10uF</text>
<text x="205.7" y="25.5">R108</text>
<text x="205.7" y="27.3">100k</text>
<text x="64.6" y="31.2" transform="rotate(-90 64.6 31.2)">D13</text>
<text x="71" y="31.2" transform="rotate(-90 71 31.2)">D14</text>
<text x="183.9" y="32.1">R76</text>
<text x="183.9" y="33.9">100k</text>
<text x="188.5" y="34.6">GND</text>
<text x="196.1" y="34.9">GND</text>
<text x="210.8" y="30.3">U1</text>
<text x="218.7" y="30.3">TPS62130</text>
<text x="219.3" y="34" transform="rotate(-90 219.3 34)">VIN</text>
<text x="232.1" y="33.9">2.2uH</text>
<text x="233.7" y="31.3">L1</text>
<text x="265.3" y="30.1">+3V3</text>
<text x="24.7" y="41.6" transform="rotate(-90 24.7 41.6)">J2</text>
<text x="62.6" y="36.3" transform="rotate(-90 62.6 36.3)">PESD0402V05</text>
<text x="68.9" y="36.3" transform="rotate(-90 68.9 36.3)">PESD0402V05</text>
<text x="187.7" y="39">GND</text>
<text x="196.4" y="37.4">C62</text>
<text x="203.1" y="37.4">10nF</text>
<text x="211.1" y="36.4">EN</text>
<text x="211.1" y="39">SS/TR</text>
<text x="211.1" y="41.5">DEF</text>
<text x="222" y="41.5">VOS</text>
<text x="222.9" y="36.4">SW</text>
<text x="243.8" y="40.5">49.9R</text>
<text x="243.8" y="38.7">R44</text>
<text x="259.6" y="38.2">C65</text>
<text x="268.7" y="38.2">C66</text>
<text x="48.5" y="44">GND</text>
<text x="80.2" y="44.8">FB8</text>
<text x="88" y="44.8">30R</text>
<text x="93.5" y="46.6">+5V</text>
<text x="211.1" y="44">FSW</text>
<text x="223.1" y="44">PG</text>
<text x="223.2" y="46.6">FB</text>
<text x="259.9" y="42.5">22uF</text>
<text x="268.5" y="42.5">100nF</text>
<text x="27.5" y="51.5" transform="rotate(-90 27.5 51.5)">FH34SRJ-16S-0.5SH_50_</text>
<text x="79.3" y="53.2">TPD1E10B06DPYR</text>
<text x="79.3" y="50.9">D15</text>
<text x="83.8" y="51.2">6A</text>
<text x="219.3" y="50.5" transform="rotate(-90 219.3 50.5)">GND</text>
<text x="243.6" y="51.4">68.1k</text>
<text x="243.8" y="49.6">R46</text>
<text x="253" y="49.4">C64</text>
<text x="257" y="50.4">GND</text>
<text x="265.9" y="50.4">GND</text>
<text x="216.4" y="59.3">GND</text>
<text x="75.4" y="64.4">GND</text>
<text x="243.8" y="62.8">R47</text>
<text x="243.8" y="64.6">22.1k</text>
<text x="240.5" y="74.5">GND</text>
<text x="196.7" y="89.8">+3V3</text>
<text x="223.5" y="89.8">MIC5365-1.8YC5-TR</text>
<text x="232.3" y="87.2">U2</text>
<text x="264.1" y="89.8">+1V8</text>
<text x="206.5" y="96.6">C6</text>
<text x="206.5" y="100.7">2.2uF</text>
<text x="258.8" y="96.4">C7</text>
<text x="258.8" y="97.9">4.7uF</text>
<text x="269.2" y="96.4">C8</text>
<text x="269.2" y="97.9">100nF</text>
<text x="203.7" y="107.5">GND</text>
<text x="246.9" y="111.4">GND</text>
<text x="232.3" y="130.4">U4</text>
<text x="196.7" y="132.9">+3V3</text>
<text x="225.2" y="132.9">TPS7A0309PDBVR</text>
<text x="264.1" y="132.9">+0V9</text>
<text x="206.5" y="139.8">C9</text>
<text x="206.5" y="143.9">2.2uF</text>
<text x="258.8" y="139.5">C10</text>
<text x="258.8" y="141.1">4.7uF</text>
<text x="269.2" y="141.1">100nF</text>
<text x="269.2" y="139.5">C12</text>
<text x="55.8" y="144.4">+3V3</text>
<text x="59.2" y="153.8">100nF</text>
<text x="59.2" y="152.2">C76</text>
<text x="203.7" y="150.7">GND</text>
<text x="246.9" y="154.5">GND</text>
<text x="73.3" y="159.6">U12</text>
<text x="35.5" y="165.7">R19</text>
<text x="44.6" y="165.7">22R</text>
<text x="56.4" y="163.4">GND</text>
<text x="64" y="167.2">D+</text>
<text x="73.3" y="162.2">FSUSB42MUX</text>
<text x="13.9" y="171">+3V3</text>
<text x="18.8" y="173.6">SMXS_01K_TP</text>
<text x="23.4" y="171.8">SW3</text>
<text x="35.5" y="168.2">R18</text>
<text x="44.6" y="168.2">22R</text>
<text x="64" y="169.8">D-</text>
<text x="72" y="168.2" transform="rotate(-90 72 168.2)">VCC</text>
<text x="49" y="178.9">C75</text>
<text x="64" y="174.9">~{OE}</text>
<text x="64" y="177.4">SEL</text>
<text x="72" y="178.6" transform="rotate(-90 72 178.6)">GND</text>
<text x="41.2" y="180.4">D9</text>
<text x="49" y="180.4">100nF</text>
<text x="58.2" y="182.5">10k</text>
<text x="58.2" y="180.7">R14</text>
<text x="33.5" y="189.6">PESD0402V05</text>
<text x="69.1" y="193.9">GND</text>
</g>
<g font-size="1.8" fill="#840084">
<text x="224.9" y="21.8" transform="rotate(-90 224.9 21.8)">1%</text>
<text x="205.8" y="29.1">1%</text>
<text x="184" y="35.7">1%</text>
<text x="191.1" y="31.6">X5R</text>
<text x="191.7" y="33.1">10V</text>
<text x="198.7" y="31.6">X5R</text>
<text x="199.1" y="33.4">10V</text>
<text x="196.6" y="40">NP0</text>
<text x="232.8" y="37.7">4.2A</text>
<text x="243.9" y="42">1%</text>
<text x="259.8" y="45.6">25V</text>
<text x="259.9" y="44">X5R</text>
<text x="268.4" y="45.6">50V</text>
<text x="268.6" y="44">X7R</text>
<text x="243.7" y="53.2">1%</text>
<text x="79.4" y="55.2">5.5V</text>
<text x="253.2" y="57.3">50V</text>
<text x="253.3" y="55.5">NP0</text>
<text x="243.7" y="66.4">1%</text>
<text x="258.9" y="99.4">X7R</text>
<text x="259" y="100.9">10V</text>
<text x="269.3" y="99.4">NP0</text>
<text x="269.4" y="100.9">50V</text>
<text x="206.6" y="102.2">X7R</text>
<text x="206.7" y="103.7">10V</text>
<text x="258.9" y="142.6">X7R</text>
<text x="269.3" y="142.6">NP0</text>
<text x="206.6" y="145.4">X7R</text>
<text x="206.7" y="146.9">10V</text>
<text x="259" y="144.1">10V</text>
<text x="269.4" y="144.1">50V</text>
<text x="59.3" y="157.8">X7R</text>
<text x="59.4" y="159.4">50V</text>
<text x="40.5" y="167.2">5%</text>
<text x="40.5" y="169.8">5%</text>
<text x="49.1" y="184.5">X7R</text>
<text x="58.3" y="184.3">1%</text>
<text x="49.2" y="186">16V</text>
</g>
<g font-size="1.8" fill="#a90000">
<text x="208.2" y="35.3">13</text>
<text x="218.2" y="30.5" transform="rotate(-90 218.2 30.5)">10</text>
<text x="226.6" y="35.3">1</text>
<text x="208.8" y="37.8">9</text>
<text x="208.8" y="40.4">8</text>
<text x="226" y="40.4">14</text>
<text x="208.8" y="42.9">7</text>
<text x="226.6" y="42.9">4</text>
<text x="226.6" y="45.5">5</text>
<text x="218.2" y="52.8" transform="rotate(-90 218.2 52.8)">6</text>
<text x="61.5" y="166.1">3</text>
<text x="70.9" y="163.3" transform="rotate(-90 70.9 163.3)">1</text>
<text x="79.3" y="166.1">9</text>
<text x="60.9" y="173.7">10</text>
<text x="61.5" y="168.7">4</text>
<text x="79.3" y="168.7">8</text>
<text x="79.3" y="173.7">7</text>
<text x="19.6" y="176.3">1</text>
<text x="29.8" y="176.3">2</text>
<text x="61.5" y="176.3">2</text>
<text x="79.3" y="176.3">6</text>
<text x="70.9" y="181" transform="rotate(-90 70.9 181)">5</text>
</g>
<g font-size="1.8" fill="#0f0f0f">
<text x="52.4" y="40.3">USB_D_N</text>
<text x="52.5" y="37.8">USB_D_P</text>
<text x="25.4" y="166">USB_D_P</text>
<text x="49.5" y="166">USB_IN_D_P 3</text>
<text x="25.4" y="168.6">USB_D_N</text>
<text x="49.5" y="168.6">USB_IN_D_N 4</text>
</g>
<text font-size="1.8" fill="#009600" x="33" y="176.2">USB_SEL</text>
<g font-size="1.4" fill="#a90000">
<text x="24.3" y="17.5">S1</text>
<text x="25.2" y="17.5">2</text>
<text x="39.5" y="22.6">16</text>
<text x="39.5" y="27.7">14</text>
<text x="39.5" y="25.1">15</text>
<text x="39.5" y="35.3">11</text>
<text x="39.5" y="32.8">12</text>
<text x="39.5" y="30.2">13</text>
<text x="39.5" y="37.8">10</text>
<text x="40" y="40.4">9</text>
<text x="40" y="45.5">7</text>
<text x="40" y="42.9">8</text>
<text x="40" y="53.1">4</text>
<text x="40" y="50.5">5</text>
<text x="40" y="48">6</text>
<text x="40" y="58.2">2</text>
<text x="40" y="55.6">3</text>
<text x="40" y="60.7">1</text>
<text x="220.4" y="93.7">1</text>
<text x="245.8" y="93.7">5</text>
<text x="220.4" y="98.8">3</text>
<text x="245.8" y="101.3">2</text>
<text x="220.4" y="136.9">1</text>
<text x="245.8" y="136.9">5</text>
<text x="220.4" y="142">3</text>
<text x="245.8" y="144.5">2</text>
</g>
<g font-size="1.4" fill="#006464">
<text x="29" y="18.5">SHIELD</text>
<text x="34.9" y="23.6">16</text>
<text x="34.9" y="28.7">14</text>
<text x="34.9" y="26.1">15</text>
<text x="34.9" y="33.8">12</text>
<text x="34.9" y="31.2">13</text>
<text x="34.9" y="38.8">10</text>
<text x="34.9" y="36.3">11</text>
<text x="35.9" y="41.4">9</text>
<text x="35.9" y="46.5">7</text>
<text x="35.9" y="43.9">8</text>
<text x="35.9" y="51.5">5</text>
<text x="35.9" y="49">6</text>
<text x="35.9" y="59.2">2</text>
<text x="35.9" y="56.6">3</text>
<text x="35.9" y="54.1">4</text>
<text x="35.9" y="61.7">1</text>
<text x="224.5" y="94.7">VIN</text>
<text x="238.8" y="94.7">VOUT</text>
<text x="224.5" y="99.8">EN</text>
<text x="239.5" y="102.3">GND</text>
<text x="224.5" y="137.9">VIN</text>
<text x="238.8" y="137.9">VOUT</text>
<text x="224.5" y="143">EN</text>
<text x="239.5" y="145.5">GND</text>
<text x="72.8" y="167.1">HSD2+</text>
<text x="72.8" y="169.6">HSD2-</text>
<text x="72.8" y="174.7">HSD1+</text>
<text x="72.8" y="177.3">HSD1-</text>
</g>
</svg>
